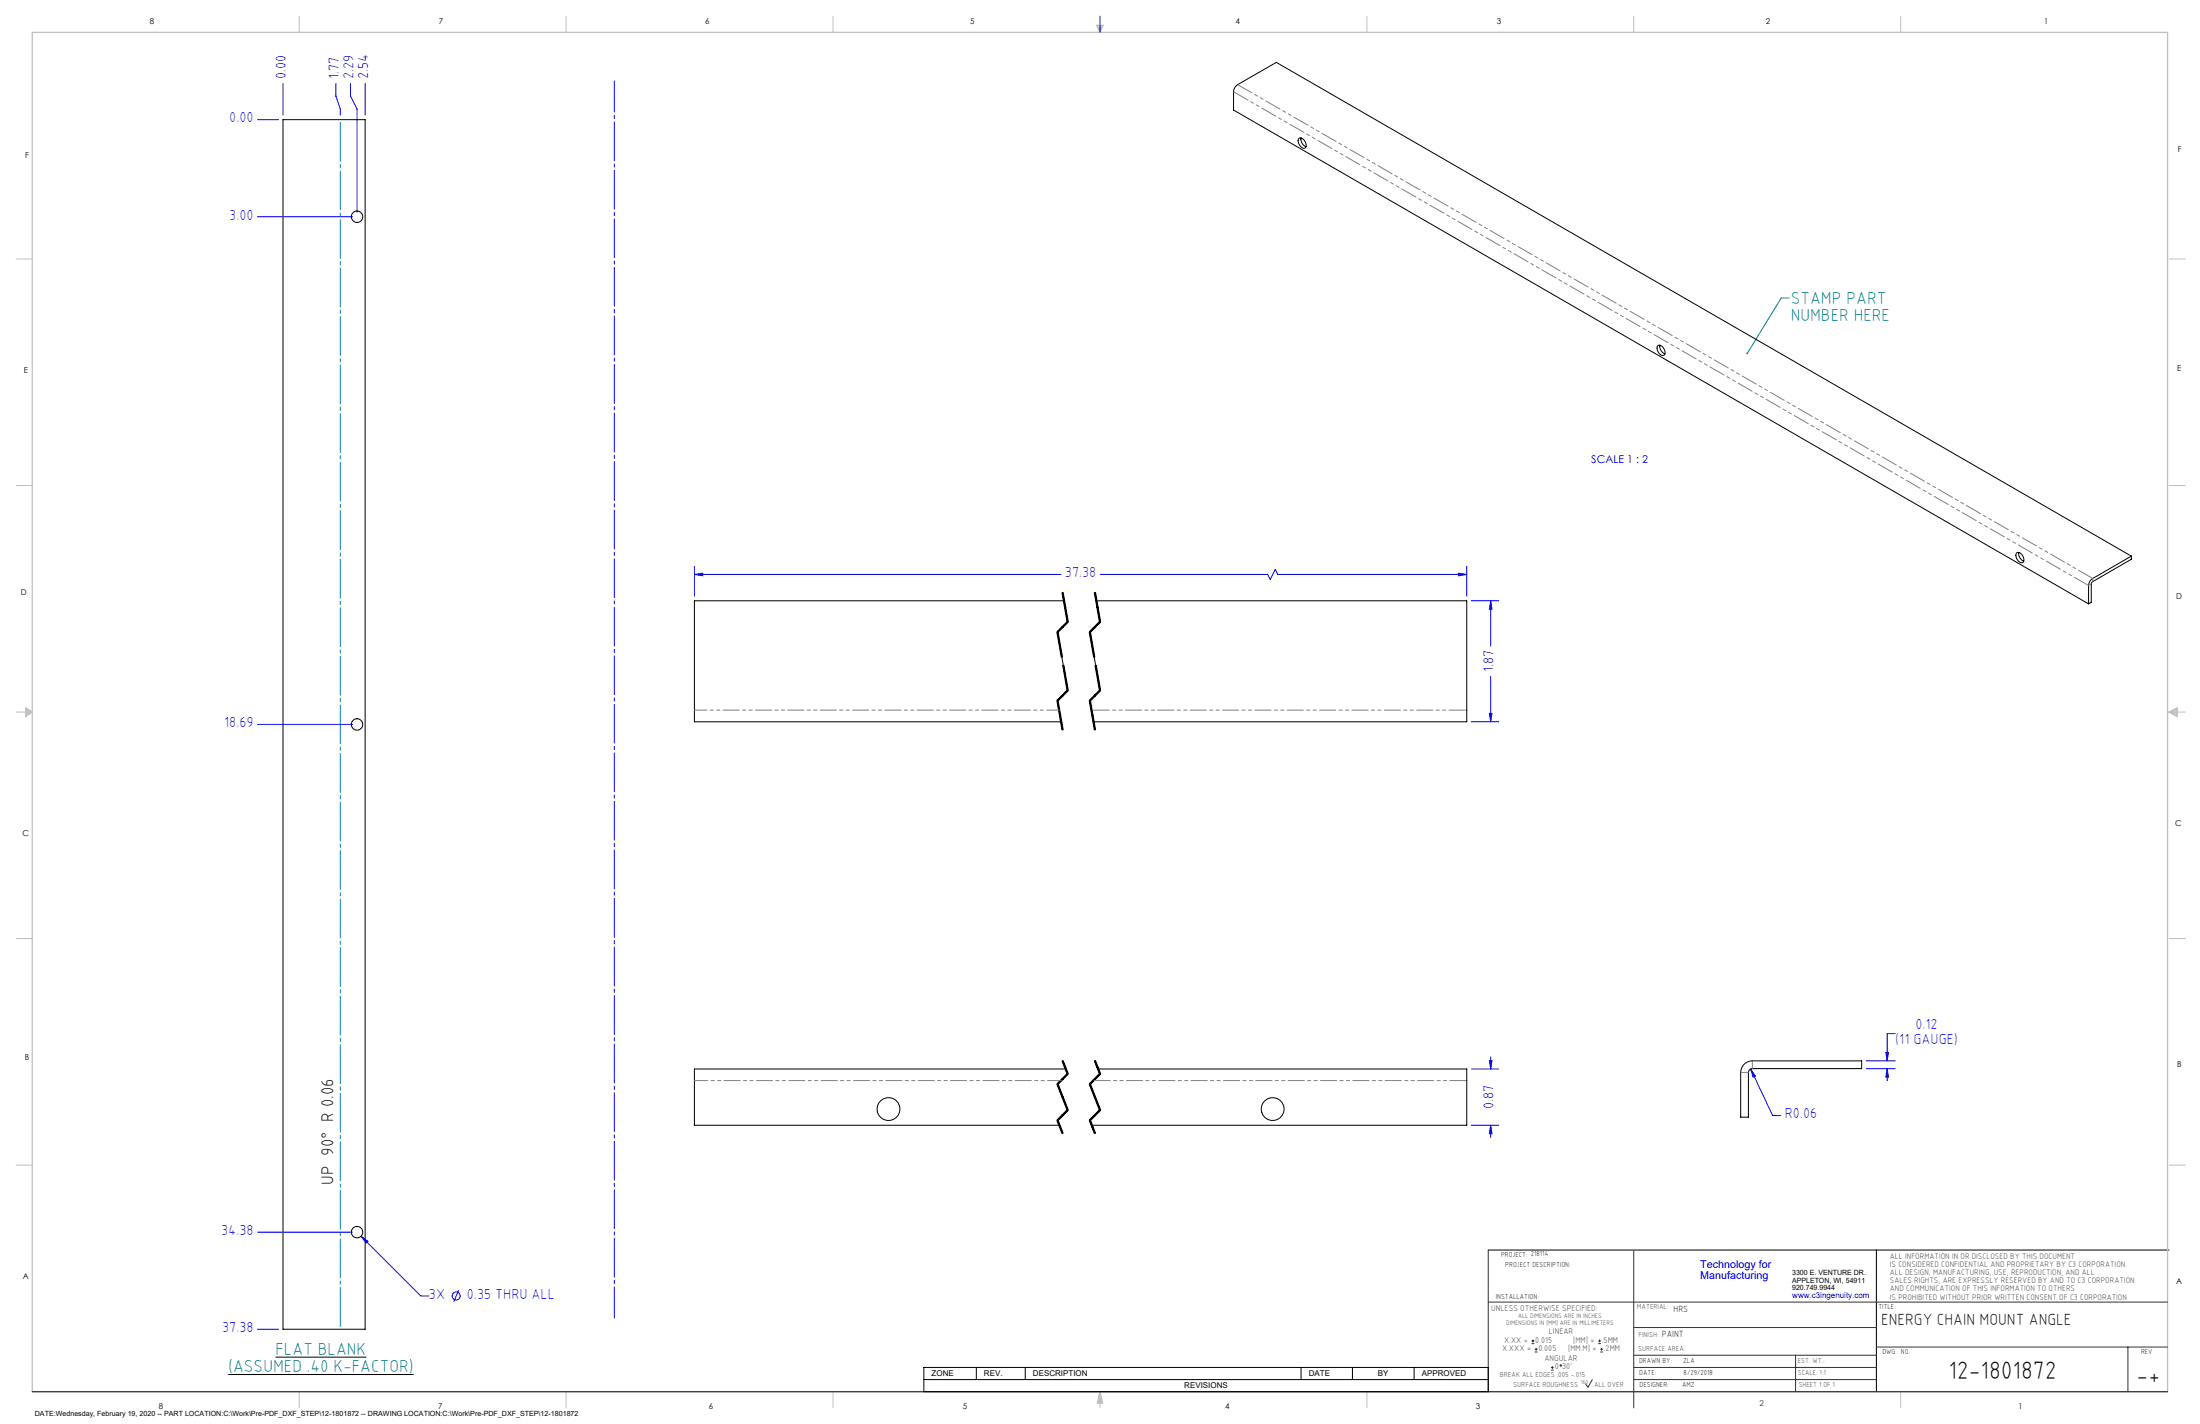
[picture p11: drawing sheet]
<svg xmlns="http://www.w3.org/2000/svg" width="864mm" height="559mm" viewBox="0 0 864 559" stroke-linecap="round" stroke-linejoin="round" font-family="sans-serif">
<g fill="none" stroke="#000" stroke-width=".39">
<path d="M416.9 232.6l2 11.5M417.1 232.6l2 11.4-4 4 1.7 9.9M417.4 232.5l1 5.7M418.4 238.2l1 5.8zM429.6 232.6l2 11.5M429.8 232.6l2 11.4-4 4 1.7 9.9M430.1 232.5l2 11.5M414.9 248.1l1.7 9.8M415.4 248l1.7 9.8M418.9 243.8l-4 4M419.3 244.2l-4 4M427.6 248.1l1.7 9.8"/>
<path d="M428.1 248l1.7 9.8M431.6 243.8l-4 4M432 244.2l-4 4M414.9 275l2 11.4M415.4 274.9l2 11.5M417.1 261.1l1.8 9.9M417.4 261.1l1.7 9.8-4 4 2 11.5M417.6 261l1.8 9.9M418.9 270.8l-4 4M419.3 271.1l-4 4M427.6 275l2 11.4M428.1 274.9l2 11.5"/>
<path d="M429.8 261.1l1.8 9.9M430.1 261.1l1.7 9.8-4 4 2 11.5M430.3 261l1.8 9.9M431.6 270.8l-4 4M432 271.1l-4 4M416.9 416.4l2 5.1M417.1 416.3l2 5.1-4 4 4 10.2-4 4 2 5.1M417.3 416.2l1 2.6M418.3 418.8l1 2.5zM429.6 416.4l2 5.1M429.8 416.3l2 5.1-4 4 4 10.2-4 4 2 5.1M430 416.2l2 5.1"/>
<path d="M414.9 425.5l4 10.2M414.9 439.7l2 5.1M415.3 425.3l4 10.2M415.3 439.5l2 5.1M418.9 421.2l-4 4M418.9 435.4l-4 4M419.3 421.6l-4 4M419.3 435.8l-4 4M427.6 425.5l4 10.2M427.6 439.7l2 5.1M428 425.3l4 10.2M428 439.5l2 5.1"/>
<path d="M431.6 421.2l-4 4M431.6 435.4l-4 4M432 421.6l-4 4M432 435.8l-4 4M584.2 490.5h267.3M736.6 490.5v55.6M89.6 539.4h72.8M108.1 532.6h35.7M362.7 536.6h221.5v9.5h-221.5zM383.3 536.6v4.8M402.4 536.6v4.8M510.7 536.6v4.8"/>
<path d="M530.9 536.6v4.8M555.1 536.6v4.8M362.7 541.4h221.5"/>
</g>
<g fill="none" stroke="#c0c0c0" stroke-width=".39">
<path d="M117.5 6.4v6.3M222.2 6.4v6.3M327 6.4v6.3M430.4 9.9h2.7l-1.3 2.8zM430.9 9.9l.9 2.8M431.2 9.9l.6 2.8M432.1 9.9l-.3 2.8M432.6 9.9l-.8 2.8M536.6 6.4v6.3M641.3 6.4v6.3M746.1 6.4v6.3M6.3 101.6h6.4"/>
<path d="M851.5 101.6h6.3M6.3 190.5h6.4M851.5 190.5h6.3M6.3 279.4h6.4M10.1 277.7l2.6 1.7-2.6 1.9zM10.1 278.2l2.6 1.2M10.1 278.8l2.6 .6M12.7 279.4l-2.6 1.2M12.7 279.4l-2.6 .5M851.5 279.4h6.3M851.5 279.4l3.1 .5M851.5 279.4l3.1 1.2"/>
<path d="M851.5 279.4l3.1-1.7v3.6zM854.6 278.8l-3.1 .6M854.6 278.2l-3.1 1.2M6.3 368.3h6.4M851.5 368.3h6.3M6.3 457.2h6.4M851.5 457.2h6.3M117.5 546.1v6.4M222.2 546.1v6.4M327 546.1v6.4M431.8 546.1v6.4M431.8 546.1l1.1 4.5h-2.2z"/>
<path d="M431.8 546.1l.6 4.5M431.8 546.1l-.9 4.5M431.8 546.1l-.4 4.5M431.8 546.1l.3 4.5M536.6 546.1v6.4M746.1 546.1v6.4"/>
</g>
<path d="M12.7 546.1v-533.4h838.2v533.4" fill="none" stroke="#c0c0c0" stroke-width=".5"/>
<g fill="none" stroke="#00f" stroke-width=".39">
<path d="M431.8 6.4v6.3M111.1 32.7v12.5M131.9 32.7v5l1.7 5.1v2.4M137.6 32.7v5l2.6 5.1v40.5M143.3 32.7v12.5M101.1 47h8.2M101.1 85.1h37.3M272.6 225.4l3.3-.5v1.1zM272.6 222.3v11.7M272.6 225.4h143.9M431.9 225.4h65.7l1 2 2-4 1 2h74.2M572.5 224.9l3.3 .5-3.3 .6z"/>
<path d="M575.8 222.3v11.7M577.6 235.8h10.7M585.2 235.8l.5 3.2h-1zM585.2 235.8v17.7M584.7 279.9h1l-.5 3.3zM585.2 265.4v17.8M101.1 284.3h37.3M577.6 283.2h10.7M577.6 419.5h10.7M584.7 416.2h1l-.5 3.3zM585.2 414.7v4.8M687.2 419.5l1.9 2.8-.9 .4z"/>
<path d="M687.2 419.5l8.7 18.3h3.1M732.6 419.3h11.4M732.6 416.3h11.4M740.3 413h1l-.5 3.3zM740.8 419.3l.5 3.4h-1zM740.8 419.3v4.8M744 405.6h-3.2v10.7M577.6 441.6h10.7M585.2 441.6l.5 3.3h-1zM585.2 441.6v4.7M101.1 483.5h37.3M141.7 485.1l2.7 2-.7 .7z"/>
<path d="M141.7 485.1l23.5 23.5h3.2M180 506.3l-1.8 4.5M101.1 521.6h8.2"/>
<circle cx="179.1" cy="508.6" r="1.59"/>
</g>
<path d="M584.2 490.5v55.6M641.3 490.7v61.8M584.2 511h266.7M641.3 520.9h95.3M641.3 531.8h95.3M641.3 536.6h95.3M704.8 531.8v14.3M736.6 528.6h114.3M835.3 528.6v17.5M625.1 541.4l-1.7 2.9-1-1.2M641.3 541.4h95.3" fill="none" stroke="#382c30" stroke-width=".39"/>
<path d="M12.7 546.1h838.2" fill="none" stroke="#382c30" stroke-width=".5"/>
<path d="M417.1 416.3l2 5.1M429.8 416.3l2 5.1M415.1 439.6l2 5.1M427.8 439.6l2 5.1" fill="none" stroke="#000" stroke-width=".39" stroke-dasharray="6.3 1.3 1.3 1.3" stroke-dashoffset="5.5"/>
<path d="M419.1 244l-4 4M431.8 244l-4 4M419.1 270.9l-4 4M431.8 270.9l-4 4M415.1 425.4l4 10.2M419.1 421.4l-4 4M419.1 435.6l-4 4M427.8 425.4l4 10.2M431.8 421.4l-4 4M431.8 435.6l-4 4" fill="none" stroke="#000" stroke-width=".39" stroke-dasharray="6.3 1.3 1.3 1.3" stroke-dashoffset="2.8"/>
<path d="M417.1 232.6l2 11.4M429.8 232.6l2 11.4M415.1 274.9l2 11.5M427.8 274.9l2 11.5" fill="none" stroke="#000" stroke-width=".39" stroke-dasharray="6.3 1.3 1.3 1.3" stroke-dashoffset="2.4"/>
<path d="M415.1 248l4 22.9M427.8 248l4 22.9" fill="none" stroke="#000" stroke-width=".39" stroke-dasharray="6.3 1.3 1.3 1.3" stroke-dashoffset="1.7"/>
<path d="M702.4 116.9h-3.2l-13.3 21.8" fill="none" stroke="#008080" stroke-width=".39"/>
<path d="M133.6 46.9v474.7" fill="none" stroke="#0080c0" stroke-width=".39" stroke-dasharray="15.2 1.3 1.3 1.3" stroke-dashoffset="-1.1"/>
<path d="M241.2 31.8v485.4" fill="none" stroke="#00f" stroke-width=".39" stroke-dasharray="15.2 1.3 1.3 1.3" stroke-dashoffset="3"/>
<path d="M685.6 138.5a.35 .35 0 0 1 .5-.1 .35 .35 0 0 1 .1 .5 .35 .35 0 0 1-.5 .1l.2-.3-.3 .3z" fill="#008080"/>
<g fill="#00f">
<path d="M141.7 485.1l2 2.7 .7-.7zM687.2 419.5l1 3.2 .9-.4zM740.8 419.3l.5 3.4h-1zM740.3 413h1l-.5 3.3zM272.6 225.4l3.3-.5v1.1zM572.5 224.9l3.3 .5-3.3 .6z"/>
<path d="M585.2 441.6l.5 3.3h-1zM584.7 416.2h1l-.5 3.3z"/>
<path d="M585.2 235.8l.5 3.2h-1zM584.7 279.9h1l-.5 3.3z"/>
</g>
<g fill="none" stroke="#000" stroke-width=".39">
<path d="M111.1 47h32.2v474.6h-32.2zM509.8 54.4a1.59 1.59 0 0 1 2.4 1l.5 1.1a1.19 1.19 0 0 1-.6 1.7 1.19 1.19 0 0 1-1.6-.8l-.9-1.6zM510.7 54.1a3.1 3.1 0 0 0 2 3.4M650.7 135.7a2.17 2.17 0 0 1 2.9 2.1 1.2 1.2 0 0 1-.6 1.7 1.2 1.2 0 0 1-1.6-.7l-.9-1.7zM651.6 135.5a3.2 3.2 0 0 0 2 3.4M791.6 217a2.16 2.16 0 0 1 2.8 2.2 1.19 1.19 0 0 1-.6 1.7 1.19 1.19 0 0 1-1.6-.8l-.8-1.7zM792.4 216.8a3.2 3.2 0 0 0 2 3.4M836.6 218.2l-15.1 8.8a3.4 3.4 0 0 0-1.6 2.8v7.2M836.6 218.2v1.3l-15.4 9-.3 .7v7.1l-1 .7M836.6 218.2l-335.6-193.7-15.2 8.7a3.5 3.5 0 0 0-1.6 2.8v7.2l335.7 193.8M417.7 235.8h-145.1v47.4h143.9M430.4 235.8h145.4v47.4h-146.6"/>
<path d="M418.3 419.5h-145.7v22.1h143.3M431 419.5h144.8v22.1h-147.2M684.6 417.7a4.6 4.6 0 0 1 3.2-1.4h43v3h-43a1.57 1.57 0 0 0-1.5 1.6v17.5h-3v-17.5a4.6 4.6 0 0 1 1.3-3.2z"/>
<circle cx="140.2" cy="85" r="2.25"/>
<circle cx="140.2" cy="284.3" r="2.24"/>
<circle cx="348.8" cy="435.2" r="4.5"/>
<circle cx="499.6" cy="435.2" r="4.5"/>
<circle cx="140.2" cy="483.5" r="2.25"/>
</g>
<path d="M429.2 424h146.6" fill="none" stroke="#808080" stroke-width=".39" stroke-dasharray="6.3 1.3 1.3 1.3 1.3 1.3" stroke-dashoffset="-.3"/>
<path d="M272.6 424h143.9" fill="none" stroke="#808080" stroke-width=".39" stroke-dasharray="6.3 1.3 1.3 1.3 1.3 1.3" stroke-dashoffset="1.1"/>
<path d="M820.9 229.2l-1 .6M821.5 227v1.2M687.9 416.3v3M686.4 420.9h-3.1" fill="none" stroke="#808080" stroke-width=".39" stroke-dasharray="6.3 1.3 1.3 1.3 1.3 1.3"/>
<path d="M428.5 278.7h147.3" fill="none" stroke="#808080" stroke-width=".39" stroke-dasharray="6.3 1.3 1.3 1.3 1.3 1.3" stroke-dashoffset="-.6"/>
<path d="M272.6 278.7h143.2" fill="none" stroke="#808080" stroke-width=".39" stroke-dasharray="6.3 1.3 1.3 1.3 1.3 1.3" stroke-dashoffset="1.4"/>
<path d="M484.2 36l335.7 193.8M485.8 33.2l335.7 193.8" fill="none" stroke="#808080" stroke-width=".39" stroke-dasharray="6.3 1.3 1.3 1.3 1.3 1.3" stroke-dashoffset="-.1"/>
<g fill="none" stroke="#382c30" stroke-width=".39">
<path d="M601.2 527.3h1.1M601.2 526.2h1.1M601.7 525.7v1M602.5 530.5h1M602.5 529.5h1M603 529v1M608.9 537.7h1M608.9 536.6h1M609.4 536.1v1.1M627.4 527.3h1M627.4 526.2h1M627.9 525.7v1"/>
<path d="M628.2 530.5h1M628.2 529.5h1M628.7 529v1"/>
<circle cx="612.7" cy="535.9" r=".27"/>
</g>
<g font-size="9.9">
<text x="764.9" y="541.1">12-1801872</text>
<text x="838.7" y="543.2">-+</text>
</g>
<g font-size="6.8" fill="#008080">
<text x="702.9" y="119.2">STAMP PART</text>
<text x="702.9" y="126">NUMBER HERE</text>
<text x="108.1" y="531.5">FLAT BLANK</text>
<text x="89.6" y="538.4">(ASSUMED .40 K-FACTOR)</text>
</g>
<text font-size="6.8" x="130.9" y="464.9" transform="rotate(-90 130.9 464.9)">UP 90° R 0.06</text>
<text font-size="6.3" x="738.4" y="519.9">ENERGY CHAIN MOUNT ANGLE</text>
<g font-size="5.7" fill="#00f">
<text x="112.3" y="31.1" transform="rotate(-90 112.3 31.1)">0.00</text>
<text x="133" y="31.1" transform="rotate(-90 133 31.1)">1.77</text>
<text x="138.7" y="31.1" transform="rotate(-90 138.7 31.1)">2.29</text>
<text x="144.5" y="31.1" transform="rotate(-90 144.5 31.1)">2.54</text>
<text x="90" y="48.1">0.00</text>
<text x="90" y="86.2">3.00</text>
<text x="418" y="226.5">37.38</text>
<text x="586.3" y="263.8" transform="rotate(-90 586.3 263.8)">1.87</text>
<text x="88" y="285.4">18.69</text>
<text x="751.9" y="403.9">0.12</text>
<text x="744" y="409.6">(11 GAUGE)</text>
<text x="586.3" y="435.3" transform="rotate(-90 586.3 435.3)">0.87</text>
<text x="700.6" y="438.9">R0.06</text>
<text x="86.9" y="484.6">34.38</text>
<text x="168.4" y="509.7">3X</text>
<text x="183.3" y="509.7">0.35 THRU ALL</text>
<text x="87.2" y="522.7">37.38</text>
</g>
<g font-size="4.2" fill="#00f">
<text x="624.7" y="181.6">SCALE 1 : 2</text>
<text x="667.4" y="497.7">Technology for</text>
<text x="667.4" y="502">Manufacturing</text>
</g>
<g font-size="3.5">
<text x="657" y="514.9">HRS</text>
<text x="652.4" y="524.7">PAINT</text>
</g>
<g font-size="3.3" fill="#382c30">
<text x="585.4" y="514.4">UNLESS OTHERWISE SPECIFIED:</text>
<text x="590.4" y="526.8">X.XX =</text>
<text x="602.6" y="526.8">0.015</text>
<text x="608" y="523.6">LINEAR</text>
<text x="617.5" y="526.8">[MM] =</text>
<text x="628.8" y="526.8">.5MM</text>
<text x="589.6" y="530.1">X.XXX =</text>
<text x="603.9" y="530.1">0.005</text>
<text x="606.3" y="534">ANGULAR</text>
<text x="615.5" y="530.1">[MM.M] =</text>
<text x="629.6" y="530.1">.2MM</text>
<text x="610.3" y="537.3">0</text>
<text x="613.2" y="537.3">30'</text>
</g>
<g font-size="3.2">
<text x="58.8" y="9.6">8</text>
<text x="172.3" y="9.5">7</text>
<text x="276.8" y="9.5">6</text>
<text x="380.9" y="9.6">5</text>
<text x="485" y="9.5">4</text>
<text x="587.5" y="9.5">3</text>
<text x="693.1" y="9.5">2</text>
<text x="802.4" y="9.5">1</text>
<text x="854.9" y="59.8">F</text>
<text x="9.9" y="62">F</text>
<text x="9.3" y="146.5">E</text>
<text x="854.7" y="145.5">E</text>
<text x="8.2" y="233.6">D</text>
<text x="854.3" y="234.9">D</text>
<text x="8.9" y="328.1">C</text>
<text x="853.9" y="324.1">C</text>
<text x="9.7" y="415.8">B</text>
<text x="854.6" y="418.6">B</text>
<text x="9" y="502">A</text>
<text x="854.3" y="503.9">A</text>
<text x="62.3" y="552.9">8</text>
<text x="172" y="552.9">7</text>
<text x="278.3" y="552.9">6</text>
<text x="377.9" y="552.8">5</text>
<text x="481" y="552.8">4</text>
<text x="579.3" y="552.8">3</text>
<text x="792.4" y="552.8">1</text>
</g>
<g font-size="3.2" fill="#382c30">
<text x="741.9" y="494.1">ALL INFORMATION IN OR DISCLOSED BY THIS DOCUMENT</text>
<text x="741.9" y="497.3">IS CONSIDERED CONFIDENTIAL AND PROPRIETARY BY C3 CORPORATION.</text>
<text x="741.9" y="500.4">ALL DESIGN, MANUFACTURING, USE, REPRODUCTION, AND ALL</text>
<text x="741.9" y="503.6">SALES RIGHTS, ARE EXPRESSLY RESERVED BY AND TO C3 CORPORATION</text>
<text x="741.9" y="506.8">AND COMMUNICATION OF THIS INFORMATION TO OTHERS</text>
<text x="741.9" y="510">IS PROHIBITED WITHOUT PRIOR WRITTEN CONSENT OF C3 CORPORATION</text>
<text x="690.7" y="551.6">2</text>
</g>
<text font-size="3.1" fill="#00f" x="703.5" y="509.2">www.c3ingenuity.com</text>
<g font-size="3.1">
<text x="365.7" y="540">ZONE</text>
<text x="386.3" y="540">REV.</text>
<text x="405.5" y="540">DESCRIPTION</text>
<text x="464.9" y="544.8">REVISIONS</text>
<text x="513.7" y="540">DATE</text>
<text x="540.9" y="540">BY</text>
<text x="558.1" y="540">APPROVED</text>
</g>
<g font-size="2.8">
<text x="589.2" y="493.3">PROJECT: 218114</text>
<text x="590.9" y="497.3">PROJECT DESCRIPTION:</text>
<text x="703.5" y="500.5">3300 E. VENTURE DR.</text>
<text x="703.5" y="503.3">APPLETON, WI, 54911</text>
<text x="587.1" y="509.6">INSTALLATION:</text>
<text x="703.5" y="506.2">920.749.9944</text>
<text x="737.3" y="513.8">TITLE:</text>
<text x="738.9" y="531.5">DWG. NO.</text>
<text x="840.5" y="531.3">REV</text>
<text x="643.4" y="534.9">DRAWN BY:</text>
<text x="643.5" y="539.7">DATE:</text>
<text x="660.7" y="534.7">ZLA</text>
<text x="660.9" y="539.6">8/29/2018</text>
<text x="643.6" y="544.4">DESIGNER:</text>
<text x="660.3" y="544.3">AMZ</text>
<text x="13.7" y="555.5">DATE:Wednesday, February 19, 2020 -- PART LOCATION:C:\Work\Pre-PDF_DXF_STEP\12-1801872 -- DRAWING LOCATION:C:\Work\Pre-PDF_DXF_STEP\12-1801872</text>
</g>
<g font-size="2.8" fill="#382c30">
<text x="642.6" y="513.8">MATERIAL:</text>
<text x="643.2" y="524.8">FINISH:</text>
<text x="643.1" y="530.1">SURFACE AREA:</text>
<text x="705.7" y="534.7">EST. WT.:</text>
<text x="705.7" y="539.7">SCALE: 1:1</text>
<text x="588.8" y="540.5">BREAK ALL EDGES .005 -.015</text>
<text x="594" y="544.2">SURFACE ROUGHNESS</text>
<text x="625.8" y="544.2">ALL OVER</text>
<text x="706.1" y="544.4">SHEET 1 OF 1</text>
</g>
<g font-size="2.5" fill="#382c30">
<text x="591.2" y="520.1">DIMENSIONS IN [MM] ARE IN MILLIMETERS</text>
<text x="595.9" y="517.3">ALL DIMENSIONS ARE IN INCHES</text>
</g>
<text font-size="2.2" fill="#382c30" x="620.6" y="542.9">160</text>
</svg>
